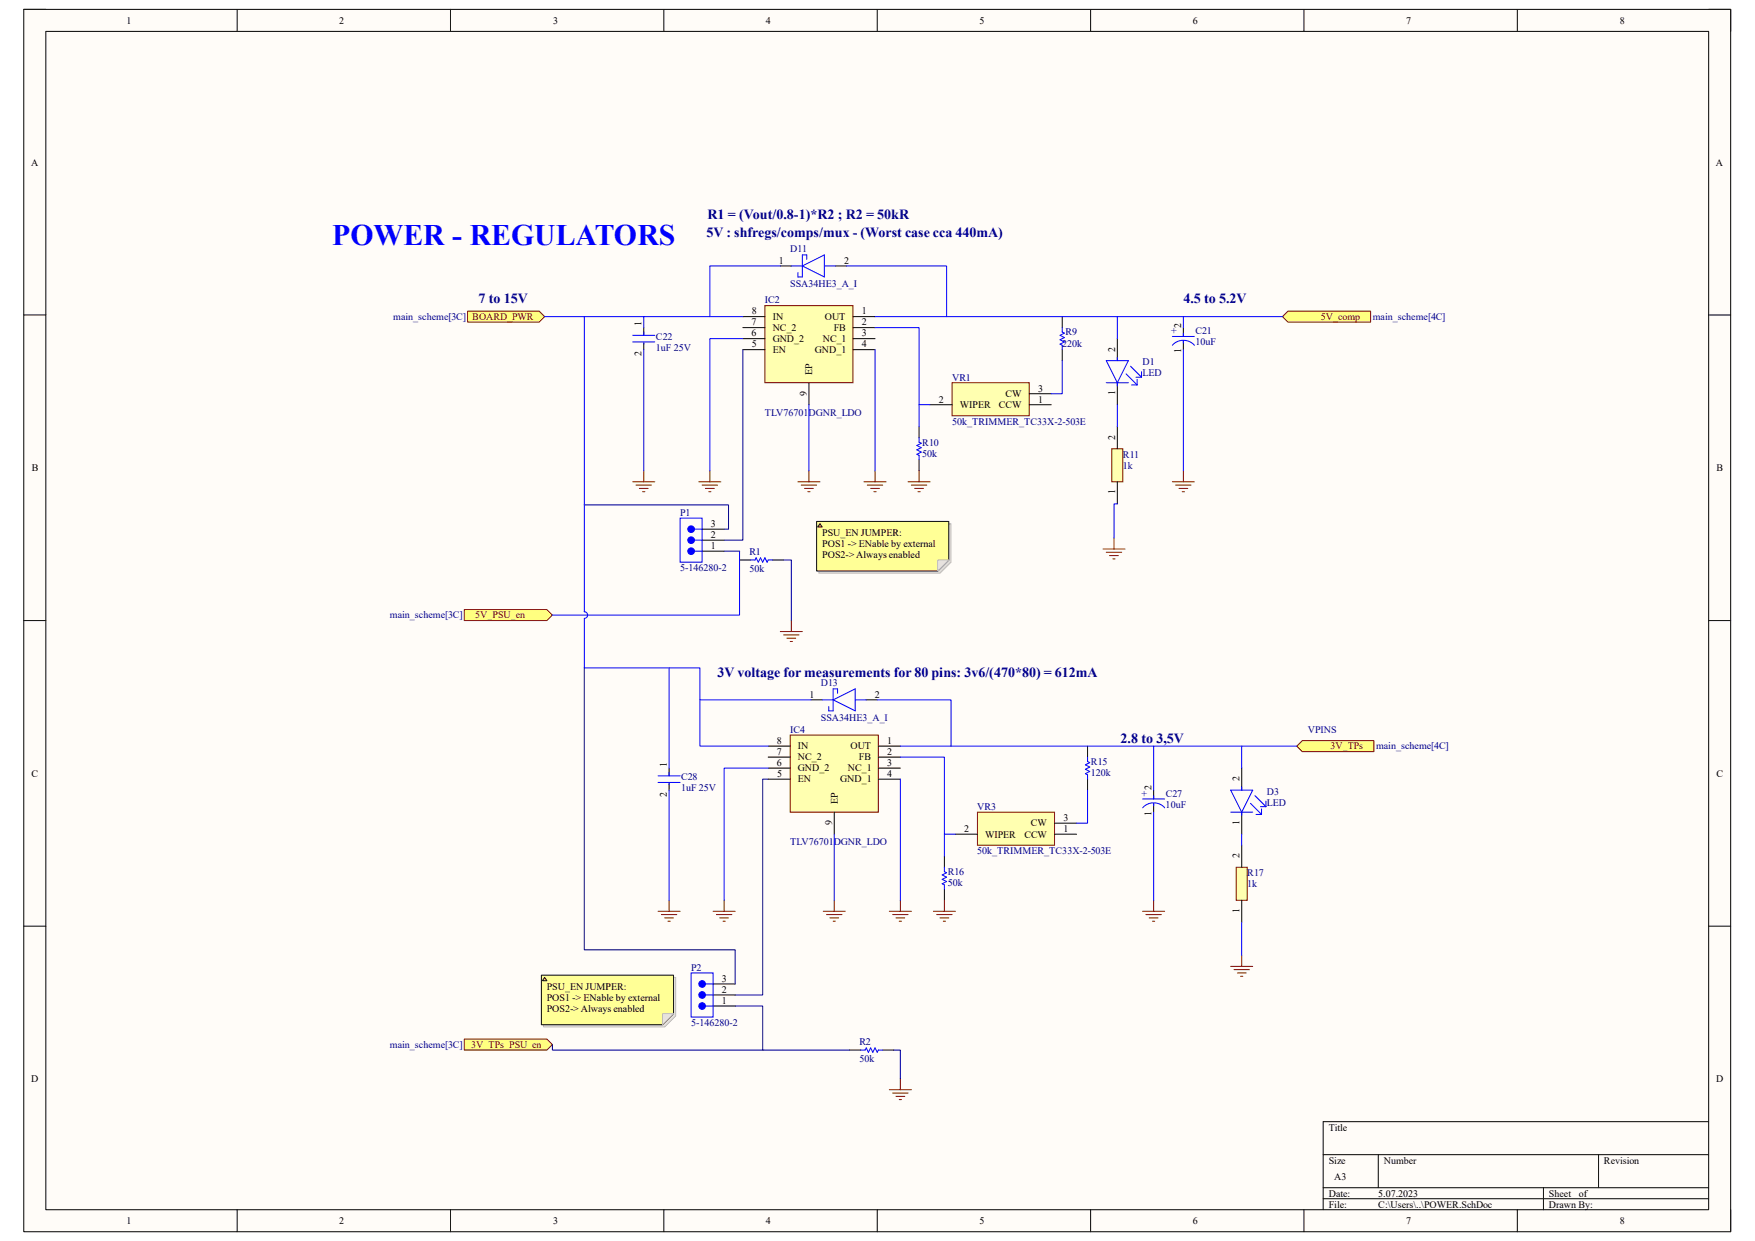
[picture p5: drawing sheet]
<svg xmlns="http://www.w3.org/2000/svg" width="297mm" height="210mm" viewBox="0 0 297 210" stroke-linecap="round" stroke-linejoin="round" font-family="sans-serif">
<path d="M4 1.6h288.9v206.8h-288.9z" fill-rule="evenodd" fill="#fffcf8"/>
<path d="M4 1.6h288.9v206.8h-288.9z" fill="none" stroke="#000" stroke-width=".17"/>
<path d="M7.8 5.3h281.4v199.4h-281.4z" fill-rule="evenodd" fill="#fffcf8"/>
<g fill="none" stroke="#000" stroke-width=".17">
<path d="M4 1.6h3.7M7.8 5.3h281.4v199.4h-281.4zM40.1 1.6v3.7M76.2 1.6v3.7M112.3 1.6v3.7M148.5 1.6v3.7M184.6 1.6v3.7M220.7 1.6v3.7M256.8 1.6v3.7M289.2 1.6h3.7v3.7M4 53.3h3.7M289.2 53.3h3.7"/>
<path d="M4 105h3.8M289.2 105h3.7M4 156.7h3.8M289.2 156.7h3.7M223.9 195.4h65.3M233.3 195.4v5.6M270.5 195.4v5.6M289.2 189.8h-65.3v14.9M40.1 204.7v3.7M76.2 204.7v3.7M112.4 204.7v3.7M148.5 204.7v3.7"/>
<path d="M184.6 204.7v3.7M220.7 204.7v3.7M223.9 201h65.3M223.9 202.9h65.3M256.8 204.7v3.7M261.2 201v3.7M292.9 204.7v3.7"/>
</g>
<path d="M129.5 51.7h14.9v13.1h-14.9z" fill-rule="evenodd" fill="#ffffb0"/>
<path d="M129.5 51.7h14.9v13.1h-14.9z" fill="none" stroke="#800000" stroke-width=".17"/>
<g fill="none" stroke="#000" stroke-width=".17">
<path d="M109 55.4v1.3M109 58.1v1.1M125.7 53.6h3.8M125.7 55.4h3.8M125.7 57.3h3.8M125.7 59.2h3.8M144.4 53.6h3.7M144.4 55.4h3.7M144.4 57.3h3.7M144.4 59.2h3.7M179.8 53.6v1.8M179.8 59.2v1.8"/>
<path d="M200.3 55.4v1.5M200.3 57.7v1.5M136.9 64.8v3.7M155.5 72.2v1.9M155.5 77.8v1.9M184.1 126.3v1.8M184.1 131.9v1.8"/>
</g>
<path d="M107.1 56.7h3.7M107.1 57.9h3.7M109 56.2v.5M109 58.1v.1M179.8 55.4v.8l.3 .2-.7 .3 .7 .4-.7 .4 .7 .4-.7 .3 .4 .2v.8M198.4 56.9h3.7M198.4 58.4a2.49 2.49 0 0 1 3.7 0M200.3 56.4v.5M200.3 57.7v.4M155.5 74.1v.7l.4 .2-.7 .4 .7 .4-.7 .3 .7 .4-.7 .4 .3 .2v.7M184.1 128.1v.8l.3 .2-.7 .3 .7 .4-.7 .4 .7 .4-.7 .3 .4 .2v.8" fill="none" stroke="#00f" stroke-width=".17"/>
<path d="M161.1 64.8h13.1v5.6h-13.1z" fill-rule="evenodd" fill="#ffffb0"/>
<g fill="none" stroke="#800000" stroke-width=".17">
<path d="M109 79.7v1.8M120.1 79.7v1.8M136.9 79.7v1.8M148.1 79.7v1.8M155.5 79.7v1.8M161.1 64.8h13.1v5.6h-13.1zM200.3 79.7v1.8M107.1 81.5h3.7M107.6 82.1h2.7M108.2 82.7h1.5M108.8 83.2h.3M118.3 81.5h3.7"/>
<path d="M118.8 82.1h2.6M119.4 82.7h1.5M119.9 83.2h.4M135 81.5h3.8M135.6 82.1h2.6M136.2 82.7h1.4M136.7 83.2h.4M146.2 81.5h3.7M146.8 82.1h2.6M147.3 82.7h1.5M147.9 83.2h.4M153.7 81.5h3.7"/>
<path d="M154.2 82.1h2.6M154.8 82.7h1.5M155.4 83.2h.3M198.4 81.5h3.7M199 82.1h2.6M199.5 82.7h1.5M200.1 83.2h.4"/>
</g>
<path d="M157.4 68.5h3.7M174.2 68.5h3.7M174.2 66.6h3.7" fill="none" stroke="#000" stroke-width=".17"/>
<path d="M133.7 124.4h14.9v13h-14.9z" fill-rule="evenodd" fill="#ffffb0"/>
<path d="M133.7 124.4h14.9v13h-14.9z" fill="none" stroke="#800000" stroke-width=".17"/>
<g fill="none" stroke="#000" stroke-width=".17">
<path d="M113.2 130v1.3M113.2 132.6v1.1M130 126.3h3.7M130 128.1h3.7M130 130h3.7M130 131.9h3.7M141.2 137.4v3.8M148.6 126.3h3.8M148.6 128.1h3.8M148.6 130h3.8M148.6 131.9h3.8M195.2 133.7v1.5"/>
<path d="M195.2 136v1.4M159.8 144.9v1.9M159.8 150.5v1.9"/>
</g>
<path d="M111.4 131.3h3.7M111.4 132.4h3.7M113.2 130.7v.6M113.2 132.6v.2M193.4 135.2h3.7M193.4 136.7a2.49 2.49 0 0 1 3.7 0M195.2 134.7v.5M195.2 136v.3M159.8 146.8v.7l.4 .2-.7 .4 .7 .3-.7 .4 .7 .4-.7 .4 .3 .1v.8" fill="none" stroke="#00f" stroke-width=".17"/>
<path d="M165.4 137.4h13.1v5.6h-13.1z" fill-rule="evenodd" fill="#ffffb0"/>
<g fill="none" stroke="#800000" stroke-width=".17">
<path d="M165.4 137.4h13.1v5.6h-13.1zM111.4 154.2h3.7M111.9 154.8h2.6M112.5 155.3h1.5M113 155.9h.4M113.2 152.4v1.8M120.7 154.2h3.7M121.2 154.8h2.7M121.8 155.3h1.5M122.4 155.9h.3M122.6 152.4v1.8M139.3 154.2h3.8"/>
<path d="M139.9 154.8h2.6M140.4 155.3h1.5M141 155.9h.4M141.2 152.4v1.8M150.5 154.2h3.7M151.1 154.8h2.6M151.6 155.3h1.5M152.2 155.9h.4M152.4 152.4v1.8M158 154.2h3.7M158.5 154.8h2.6M159.1 155.3h1.5"/>
<path d="M159.6 155.9h.4M159.8 152.4v1.8M193.4 154.2h3.7M193.9 154.8h2.6M194.5 155.3h1.5M195.1 155.9h.3M195.2 152.4v1.8"/>
</g>
<path d="M178.5 139.3h3.7M161.7 141.2h3.7M178.5 141.2h3.7" fill="none" stroke="#000" stroke-width=".17"/>
<path d="M217 53.6l1-.9h14v1.8h-14z" fill-rule="evenodd" fill="#ffff80"/>
<path d="M217 53.6l1-.9h14v1.8h-14z" fill="none" stroke="#800000" stroke-width=".17"/>
<path d="M219.5 126.3l.9-1h12.1v1.9h-12.1z" fill-rule="evenodd" fill="#ffff80"/>
<path d="M219.5 126.3l.9-1h12.1v1.9h-12.1z" fill="none" stroke="#800000" stroke-width=".17"/>
<path d="M78.6 175.8h14l.9 1-.9 .9h-14z" fill-rule="evenodd" fill="#ffff80"/>
<path d="M78.6 175.8h14l.9 1-.9 .9h-14z" fill="none" stroke="#800000" stroke-width=".17"/>
<path d="M78.6 103.2h13.9l1 .9-1 .9h-13.9z" fill-rule="evenodd" fill="#ffff80"/>
<path d="M78.6 103.2h13.9l1 .9-1 .9h-13.9z" fill="none" stroke="#800000" stroke-width=".17"/>
<path d="M79.1 52.7h12.1l1 .9-1 .9h-12.1z" fill-rule="evenodd" fill="#ffff80"/>
<path d="M79.1 52.7h12.1l1 .9-1 .9h-12.1z" fill="none" stroke="#800000" stroke-width=".17"/>
<path d="M189.1 57.3v3.7M189.1 64.8v3.7M210.1 130v3.7M210.1 137.4v3.8" fill="none" stroke="#000" stroke-width=".17"/>
<g fill="none" stroke="#00f" stroke-width=".17">
<path d="M187.2 61h3.8l-1.9 3.8zM187.2 64.8h3.8M189.1 60.5v.5M189.1 64.8v.5M190.6 63.3l1.8 1.8M191.3 62l1.9 1.8M191.5 65.1h.9M192.3 63.8h.9M192.4 64.2v.9M193.2 62.9v.9M208.3 133.7h3.7l-1.9 3.7zM208.3 137.4h3.7"/>
<path d="M210.1 133.2v.5M210.1 137.4v.6M211.6 136l1.9 1.8M212.4 134.7l1.8 1.8M212.6 137.8h.9M213.3 136.5h.9M213.5 136.9v.9M214.2 135.6v.9"/>
</g>
<path d="M188.2 75.9h1.8v5.6h-1.8z" fill-rule="evenodd" fill="#ffffb0"/>
<path d="M188.2 75.9h1.8v5.6h-1.8z" fill="none" stroke="#800000" stroke-width=".17"/>
<path d="M189.1 72.2v3.7M189.1 81.5v3.8" fill="none" stroke="#000" stroke-width=".17"/>
<path d="M209.2 146.8h1.9v5.6h-1.9z" fill-rule="evenodd" fill="#ffffb0"/>
<path d="M186.7 92.9h3.7M187.2 93.5h2.6M187.8 94h1.5M188.3 94.6h.4M188.5 91v1.9M209.2 146.8h1.9v5.6h-1.9zM208.3 163.5h3.7M208.8 164.1h2.7M209.4 164.7h1.5M210 165.2h.3M210.1 161.7v1.8" fill="none" stroke="#800000" stroke-width=".17"/>
<path d="M132.1 45h1.8M141.4 45h1.8M118.8 91.4h3.8M118.8 93.3h3.8M137.3 118.4h1.8M146.6 118.4h1.9M210.1 143v3.8M210.1 152.4v3.7" fill="none" stroke="#000" stroke-width=".17"/>
<path d="M133.9 45h1.9M135.8 45l3.7-1.9v3.8zM136.5 43.9v-.8h-.7v3.8h-.8v-.8M139.5 45h1.9M115.1 87.7h3.7v7.4h-3.7zM139.1 118.4h1.9M141 118.4l3.7-1.8v3.7zM141.7 117.3v-.7h-.7v3.7h-.7v-.7M144.7 118.4h1.9" fill="none" stroke="#00f" stroke-width=".17"/>
<circle cx="117" cy="93.3" r=".56" fill="#00f"/>
<circle cx="117" cy="93.3" r=".56" fill="none" stroke="#00f" stroke-width=".17"/>
<circle cx="117" cy="89.6" r=".56" fill="#00f"/>
<circle cx="117" cy="89.6" r=".56" fill="none" stroke="#00f" stroke-width=".17"/>
<circle cx="117" cy="91.4" r=".56" fill="#00f"/>
<g fill="none" stroke="#00f" stroke-width=".17">
<path d="M117.5 91.4h1.3M117.5 93.3h1.3M117.5 89.6h1.3M117 164.7h3.7v7.4h-3.7z"/>
<circle cx="117" cy="91.4" r=".56"/>
</g>
<path d="M118.8 89.6h3.8M120.7 168.4h3.7M120.7 170.2h3.7" fill="none" stroke="#000" stroke-width=".17"/>
<circle cx="118.8" cy="170.3" r=".56" fill="#00f"/>
<circle cx="118.8" cy="170.3" r=".56" fill="none" stroke="#00f" stroke-width=".17"/>
<circle cx="118.8" cy="166.5" r=".56" fill="#00f"/>
<circle cx="118.8" cy="166.5" r=".56" fill="none" stroke="#00f" stroke-width=".17"/>
<circle cx="118.8" cy="168.4" r=".56" fill="#00f"/>
<g fill="none" stroke="#00f" stroke-width=".17">
<path d="M92.2 53.6h16.8M98.9 53.6v49.9a.56 .56 0 0 1 .5 .6 .56 .56 0 0 1-.5 .5v8.4h19.6v13.3h11.5M109 59.2v20.5M125.7 57.3h-5.6v22.4M125.7 53.6h-16.7v1.8M132.1 45h-12v8.6M143.2 45h17v8.6M148.1 53.6h52.2v1.8M148.1 55.4h7.4v13.1h1.9M148.1 59.2v20.5M189.1 53.6v3.7M200.3 59.2v20.5"/>
<path d="M200.3 53.6h16.7M136.9 68.5v11.2M155.5 68.5v3.7M179.8 61v5.6h-1.9M189.1 68.5v3.7M125.2 93.3v10.8h-31.7M127 94.8h.8l.2-.4 .3 .7 .4-.7 .4 .7 .4-.7 .3 .7 .2-.3h.8M189.1 85.3h-.6v5.7M113.2 113v17M118.5 118.4h18.8M148.5 118.4h12.4v7.9M113.2 133.7v18.7"/>
<path d="M130 130h-7.4v22.4M152.4 126.3h42.8v7.4M152.4 128.1h7.4v13.1h1.9M152.4 131.9v20.5M184.1 133.7v5.6h-1.9M195.2 126.3h24.3M195.2 137.4v15M210.1 126.3v3.7M141.2 141.2v11.2M159.8 141.2v3.7M210.1 141.2v1.8M210.1 156.1v5.6"/>
<path d="M119.4 168.4h1.3M119.4 170.2h1.3M119.4 166.5h1.3M145.7 177.7h.7l.2-.4 .4 .8 .3-.8 .4 .8 .4-.8 .4 .8 .1-.4h.8"/>
<circle cx="118.8" cy="168.4" r=".56"/>
</g>
<path d="M125.2 94.8h1.8M130.8 94.8h1.8M120.7 166.5h3.7M143.8 177.7h1.9M149.4 177.7h1.9" fill="none" stroke="#000" stroke-width=".17"/>
<path d="M132.1 106.9h3.7M132.6 107.4h2.6M133.2 108h1.5M133.7 108.6h.4M133.9 105v1.9M150.5 184.4h3.7M151.1 185h2.6M151.6 185.5h1.5M152.2 186.1h.4M152.4 182.6v1.8" fill="none" stroke="#800000" stroke-width=".17"/>
<path d="M125.7 59.2v32.2h-3.1M98.9 85.4h24.4v4.2h-.7M122.6 93.3h2.6M132.6 94.8h1.3v10.2M98.9 113v47.7h25.5v5.8M130 131.9h-.9v36.5h-4.7M93.5 176.8v.9h50.3M124.4 170.3h4.7v7.4M151.3 177.7h1.1v4.9" fill="none" stroke="#000080" stroke-width=".17"/>
<path d="M92 165.4h22.4v6.5l-1.9 1.9h-20.5z" fill-rule="evenodd" fill="#e0ddd7"/>
<path d="M92 165.4h22.4v6.5l-1.9 1.9h-20.5z" fill="none" stroke="#bfbdba" stroke-width=".17"/>
<path d="M91.6 165h22.4v6.6l-1.9 1.8h-20.5z" fill-rule="evenodd" fill="#ffff96"/>
<path d="M91.6 165h22.4v6.6l-1.9 1.8h-20.5z" fill="none" stroke="#000" stroke-width=".17"/>
<path d="M112.1 171.6h1.9l-1.9 1.8z" fill="#f2f0d8"/>
<path d="M112.1 171.6h1.9l-1.9 1.8z" fill="none" stroke="#bfbdba" stroke-width=".17"/>
<path d="M92.2 165.4l.3 .6h-.7z" fill="#ffcc78"/>
<path d="M92.2 165.4l.3 .6h-.7z" fill="none" stroke="#300" stroke-width=".17"/>
<path d="M138.6 88.6h22.3v6.5l-1.8 1.9h-20.5z" fill-rule="evenodd" fill="#e0ddd7"/>
<path d="M138.6 88.6h22.3v6.5l-1.8 1.9h-20.5z" fill="none" stroke="#bfbdba" stroke-width=".17"/>
<path d="M138.2 88.2h22.4v6.6l-1.9 1.8h-20.5z" fill-rule="evenodd" fill="#ffff96"/>
<path d="M138.2 88.2h22.4v6.6l-1.9 1.8h-20.5z" fill="none" stroke="#000" stroke-width=".17"/>
<path d="M158.7 94.8h1.9l-1.9 1.8z" fill="#f2f0d8"/>
<path d="M158.7 94.8h1.9l-1.9 1.8z" fill="none" stroke="#bfbdba" stroke-width=".17"/>
<path d="M138.8 88.6l.3 .6h-.7z" fill="#ffcc78"/>
<path d="M138.8 88.6l.3 .6h-.7z" fill="none" stroke="#300" stroke-width=".17"/>
<text font-size="5" fill="#00f" x="56.2" y="41.5">POWER - REGULATORS</text>
<g font-size="2.4" fill="#000080">
<text x="119.5" y="40">5V : shfregs/comps/mux - (Worst case cca 440mA)</text>
<text x="119.8" y="37">R1 = (Vout/0.8-1)*R2 ; R2 = 50kR</text>
<text x="81" y="51.2">7 to 15V</text>
<text x="200.3" y="51.2">4.5 to 5.2V</text>
<text x="121.4" y="114.6">3V voltage for measurements for 80 pins: 3v6/(470*80) = 612mA</text>
<text x="189.7" y="125.8">2.8 to 3,5V</text>
</g>
<g font-size="1.7">
<text x="21.4" y="4">1</text>
<text x="57.4" y="4">2</text>
<text x="93.6" y="4">3</text>
<text x="129.6" y="4">4</text>
<text x="165.8" y="4">5</text>
<text x="201.8" y="4">6</text>
<text x="238" y="4">7</text>
<text x="274.1" y="4">8</text>
<text x="5.3" y="28">A</text>
<text x="290.4" y="28">A</text>
<text x="131.8" y="44.7">1</text>
<text x="142.9" y="44.7">2</text>
<text x="127.2" y="53.2">8</text>
<text x="145.8" y="53.2">1</text>
<text x="108.6" y="55.2" transform="rotate(-90 108.6 55.2)">1</text>
<text x="127.2" y="55.1">7</text>
<text x="127.2" y="56.9">6</text>
<text x="127.2" y="58.8">5</text>
<text x="130.8" y="54.1">IN</text>
<text x="130.8" y="56">NC_2</text>
<text x="130.8" y="57.9">GND_2</text>
<text x="130.8" y="59.7">EN</text>
<text x="137.9" y="59.7">GND_1</text>
<text x="139.2" y="57.9">NC_1</text>
<text x="139.6" y="54.1">OUT</text>
<text x="141.1" y="56">FB</text>
<text x="145.8" y="55.1">2</text>
<text x="145.8" y="56.9">3</text>
<text x="145.8" y="58.8">4</text>
<text x="188.7" y="59.6" transform="rotate(-90 188.7 59.6)">2</text>
<text x="199.9" y="59.8" transform="rotate(-90 199.9 59.8)">1</text>
<text x="199.9" y="55.5" transform="rotate(-90 199.9 55.5)">2</text>
<text x="108.6" y="60.3" transform="rotate(-90 108.6 60.3)">2</text>
<text x="137.5" y="63.5" transform="rotate(-90 137.5 63.5)">EP</text>
<text x="136.5" y="67" transform="rotate(-90 136.5 67)">9</text>
<text x="158.9" y="68.2">2</text>
<text x="162.4" y="69.1">WIPER</text>
<text x="169" y="69.1">CCW</text>
<text x="170.2" y="67.2">CW</text>
<text x="175.7" y="68.2">1</text>
<text x="175.7" y="66.3">3</text>
<text x="188.7" y="66.9" transform="rotate(-90 188.7 66.9)">1</text>
<text x="188.7" y="74.5" transform="rotate(-90 188.7 74.5)">2</text>
<text x="5.4" y="79.8">B</text>
<text x="188.7" y="83.6" transform="rotate(-90 188.7 83.6)">1</text>
<text x="290.5" y="79.8">B</text>
<text x="120.3" y="89.2">3</text>
<text x="120.3" y="91.1">2</text>
<text x="120.3" y="92.9">1</text>
<text x="139.1" y="90.7">PSU_EN JUMPER:</text>
<text x="139.1" y="92.5">POS1 -&gt; ENable by external</text>
<text x="139.1" y="94.4">POS2-&gt; Always enabled</text>
<text x="137" y="118.1">1</text>
<text x="148.1" y="118.1">2</text>
<text x="131.5" y="125.9">8</text>
<text x="150.1" y="125.9">1</text>
<text x="5.3" y="131.4">C</text>
<text x="112.9" y="129.8" transform="rotate(-90 112.9 129.8)">1</text>
<text x="131.4" y="129.6">6</text>
<text x="131.5" y="127.8">7</text>
<text x="131.5" y="131.5">5</text>
<text x="135" y="126.8">IN</text>
<text x="135" y="128.7">NC_2</text>
<text x="135" y="130.6">GND_2</text>
<text x="143.5" y="130.6">NC_1</text>
<text x="143.9" y="126.8">OUT</text>
<text x="145.4" y="128.7">FB</text>
<text x="150.1" y="127.8">2</text>
<text x="150.1" y="129.6">3</text>
<text x="150.1" y="131.5">4</text>
<text x="290.5" y="131.4">C</text>
<text x="112.9" y="134.9" transform="rotate(-90 112.9 134.9)">2</text>
<text x="135" y="132.4">EN</text>
<text x="141.8" y="136.1" transform="rotate(-90 141.8 136.1)">EP</text>
<text x="142.2" y="132.4">GND_1</text>
<text x="194.9" y="133.7" transform="rotate(-90 194.9 133.7)">2</text>
<text x="209.8" y="132.2" transform="rotate(-90 209.8 132.2)">2</text>
<text x="140.8" y="139.7" transform="rotate(-90 140.8 139.7)">9</text>
<text x="163.2" y="140.8">2</text>
<text x="166.7" y="141.8">WIPER</text>
<text x="173.4" y="141.8">CCW</text>
<text x="174.5" y="139.9">CW</text>
<text x="180" y="140.8">1</text>
<text x="180" y="138.9">3</text>
<text x="194.9" y="138.1" transform="rotate(-90 194.9 138.1)">1</text>
<text x="209.8" y="139.6" transform="rotate(-90 209.8 139.6)">1</text>
<text x="209.8" y="145.3" transform="rotate(-90 209.8 145.3)">2</text>
<text x="209.8" y="154.5" transform="rotate(-90 209.8 154.5)">1</text>
<text x="92.5" y="167.5">PSU_EN JUMPER:</text>
<text x="122.2" y="166.2">3</text>
<text x="92.5" y="169.3">POS1 -&gt; ENable by external</text>
<text x="92.5" y="171.2">POS2-&gt; Always enabled</text>
<text x="122.2" y="168">2</text>
<text x="122.2" y="169.9">1</text>
<text x="5.3" y="183.2">D</text>
<text x="290.4" y="183.2">D</text>
<text x="224.9" y="191.3">Title</text>
<text x="224.9" y="196.9">Size</text>
<text x="234.2" y="196.9">Number</text>
<text x="271.4" y="196.9">Revision</text>
<text x="224.9" y="202.5">Date:</text>
<text x="225.8" y="199.7">A3</text>
<text x="233.3" y="202.5">5.07.2023</text>
<text x="262.1" y="202.5">Sheet</text>
<text x="267.2" y="202.5">of</text>
<text x="21.4" y="207.2">1</text>
<text x="57.4" y="207.2">2</text>
<text x="93.6" y="207.2">3</text>
<text x="129.6" y="207.2">4</text>
<text x="165.8" y="207.2">5</text>
<text x="201.8" y="207.2">6</text>
<text x="224.9" y="204.4">File:</text>
<text x="233.3" y="204.4">C:\Users\..\POWER.SchDoc</text>
<text x="238" y="207.2">7</text>
<text x="262.1" y="204.4">Drawn By:</text>
<text x="274.1" y="207.2">8</text>
</g>
<g font-size="1.7" fill="#000080">
<text x="133.7" y="42.6">D11</text>
<text x="129.5" y="51.4">IC2</text>
<text x="133.7" y="48.6">SSA34HE3_A_I</text>
<text x="66.5" y="54.1">main_scheme[3C] BOARD_PWR</text>
<text x="111" y="57.5">C22</text>
<text x="111" y="59.4">1uF 25V</text>
<text x="179.7" y="58.8">220k</text>
<text x="180.3" y="56.8">R9</text>
<text x="198.2" y="56.6">+</text>
<text x="202.3" y="58.5">10uF</text>
<text x="202.3" y="56.6">C21</text>
<text x="232.3" y="54.1">main_scheme[4C]</text>
<text x="161.1" y="64.4">VR1</text>
<text x="193.4" y="61.8">D1</text>
<text x="193.4" y="63.7">LED</text>
<text x="129.5" y="70.4">TLV76701DGNR_LDO</text>
<text x="161.1" y="71.9">50k_TRIMMER_TC33X-2-503E</text>
<text x="156.1" y="75.4">R10</text>
<text x="156.1" y="77.3">50k</text>
<text x="190" y="77.5">R11</text>
<text x="190" y="79.3">1k</text>
<text x="115.1" y="87.3">P1</text>
<text x="126.8" y="93.9">R1</text>
<text x="115.1" y="96.6">5-146280-2</text>
<text x="126.8" y="96.9">50k</text>
<text x="66" y="104.6">main_scheme[3C]</text>
<text x="138.9" y="116">D13</text>
<text x="133.7" y="124">IC4</text>
<text x="138.9" y="122">SSA34HE3_A_I</text>
<text x="221.3" y="124">VPINS</text>
<text x="184.6" y="129.5">R15</text>
<text x="184.6" y="131.3">120k</text>
<text x="232.9" y="126.8">main_scheme[4C]</text>
<text x="115.3" y="132.1">C28</text>
<text x="115.3" y="133.9">1uF 25V</text>
<text x="165.4" y="137.1">VR3</text>
<text x="193.2" y="134.9">+</text>
<text x="197.3" y="136.7">10uF</text>
<text x="197.3" y="134.9">C27</text>
<text x="214.4" y="134.5">D3</text>
<text x="214.4" y="136.4">LED</text>
<text x="133.7" y="143">TLV76701DGNR_LDO</text>
<text x="160.4" y="148.1">R16</text>
<text x="160.4" y="149.9">50k</text>
<text x="165.4" y="144.6">50k_TRIMMER_TC33X-2-503E</text>
<text x="211.1" y="148.3">R17</text>
<text x="211.1" y="150.2">1k</text>
<text x="117" y="164.3">P2</text>
<text x="117" y="173.6">5-146280-2</text>
<text x="66" y="177.3">main_scheme[3C]</text>
<text x="145.5" y="176.8">R2</text>
<text x="145.5" y="179.8">50k</text>
</g>
<g font-size="1.7" fill="#800000">
<text x="223.5" y="54.1">5V_comp</text>
<text x="80.4" y="104.6">5V_PSU_en</text>
<text x="225.2" y="126.8">3V_TPs</text>
<text x="79.8" y="177.3">3V_TPs_PSU_en</text>
</g>
</svg>
